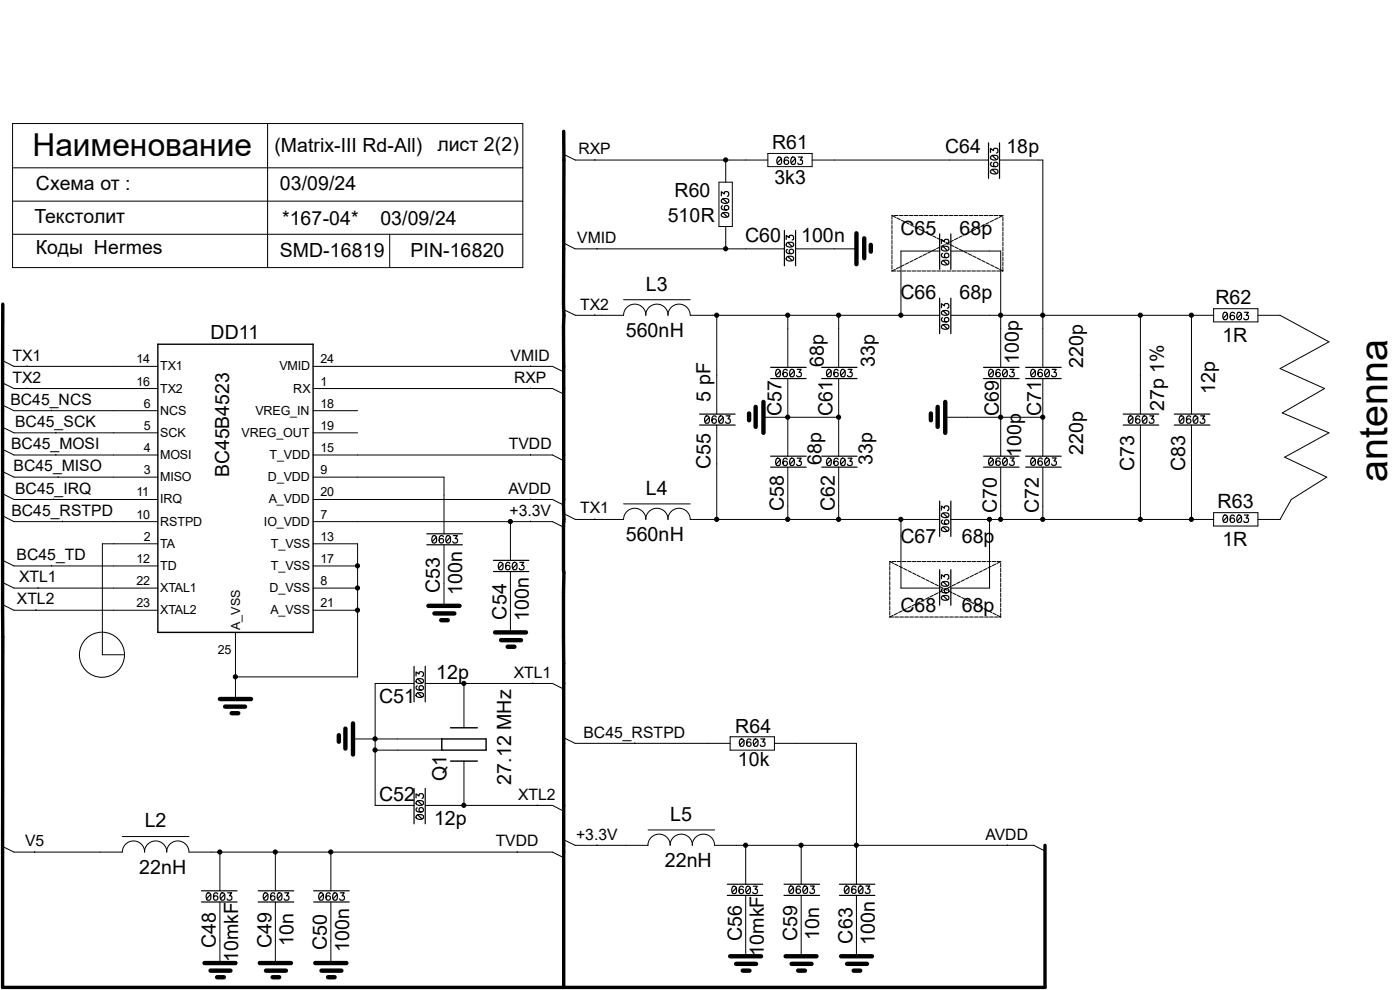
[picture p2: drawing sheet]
<svg xmlns="http://www.w3.org/2000/svg" width="297mm" height="210mm" viewBox="0 0 297 210" stroke-linecap="round" stroke-linejoin="round" font-family="sans-serif">
<g fill="none" stroke="#000" stroke-width=".21">
<path d="M2.7 26.2h108.2v30.6h-108.2zM2.7 35.6h108.2M56.8 26.2v30.6M119.6 32.8l2.4 1.2h40.9M126.2 33.8v.2M152.5 38.7h2.9v9.3h-2.9zM154 34v4.7M162.9 32.6h9.4v2.7h-9.4zM172.3 34h37.4M212 34h9.2v43.9M2.7 49.7h108.2M2.7 42.7h108.2"/>
<path d="M82.7 49.7v7.1M119.6 51.6l2.4 1.2h44.4M126.7 52.7v.1M154 48v4.8M168.8 52.8h12.9M199.3 53.3h-8.2v13.6M201.7 53.3h10.6v24.6M.6 76.5l2.4 1.2h30.5M5.7 77.6v.1M66.4 77.7h50.8l2.4 1.2M112.6 77.6v.1M119.6 65.7l2.4 1.2h10.3a2.37 2.37 0 0 1 2.4-2.4 2.37 2.37 0 0 1 2.3 2.4"/>
<path d="M126.2 66.8v.1M132.3 63.6h14.1M137 66.9a2.37 2.37 0 0 1 2.4-2.4 2.37 2.37 0 0 1 2.3 2.4M141.7 66.9a2.37 2.37 0 0 1 2.4-2.4 2.37 2.37 0 0 1 2.3 2.4h52.9M152.1 66.9v20.9M167.1 66.9v11M177.9 66.9v11M201.7 66.9h55.8M241.9 66.9v20.9M252.8 66.9v20.9M257.5 65.5h9.4v2.8h-9.4zM266.9 66.9h4.7l10.3 5.6-10.3 5.7 9.4 4.2-9 5.2 9.9 4.2-9.4 5.2 9 4.2-7.6 4.8-2.3 4.2h-4.7"/>
<path d="M.6 90.6l2.4 1.2h30.5M.6 95.3l2.4 1.2h30.5M.6 85.9l2.4 1.2h30.5M.6 81.2l2.4 1.2h30.5M5.7 82.3v.1M10.9 87v.1M11.9 91.7v.1M11.9 96.4v.1M66.4 96.5h50.8l2.4 1.2M66.4 82.4h50.8l2.4 1.2M66.4 91.8h9.5M66.4 87.1h9.5"/>
<path d="M112.6 82.3v.1M112.6 96.4v.1M152.1 90.2v20M162 88.5h15.9M167.1 80.3v16.5M167.1 99.1v11.1M177.9 80.3v16.5M177.9 99.1v11.1M200.5 88.5h20.7M212.3 80.3v16.5M212.3 99.1v11.1M221.2 80.3v16.5"/>
<path d="M221.2 99.1v11.1M241.9 90.2v20M252.8 90.2v20M.6 109.4l2.4 1.3h30.5M.6 100l2.4 1.2h30.5M.6 104.7l2.4 1.3h30.5M.6 118.9l2.4 1.2h30.5M10.9 119.9v.2M11.4 105.8v.2M12.3 101.1v.1M13.3 110.5v.2M33.5 115.4h-11.8v23.5h4.7"/>
<path d="M66.4 115.4h9.5v28.2h-25.9M66.4 106h50.8l2.4 1.1M66.4 110.7h50.8l2.4 1.1M66.4 101.2h27.8v12M94.2 115.6v12.9M108.3 110.7v8.2M112.6 105.8v.2M112.6 110.5v.2M119.6 109l2.4 1.2h10.3a2.37 2.37 0 0 1 2.4-2.4 2.37 2.37 0 0 1 2.3 2.4M126.2 110.1v.1M132.3 106.9h14.1M137 110.2a2.37 2.37 0 0 1 2.4-2.4 2.37 2.37 0 0 1 2.3 2.4"/>
<path d="M141.7 110.2a2.37 2.37 0 0 1 2.4-2.4 2.37 2.37 0 0 1 2.3 2.4h52.9M191.1 110.2v14.6h8.2M201.7 110.2h55.8M209.9 110.2v14.6h-8.2M257.5 108.8h9.4v2.8h-9.4zM.6 128.3l2.4 1.2h30.5M.6 123.6l2.4 1.2h30.5M7.6 129.3v.2M8.1 124.6v.2M50 134.2v14.1M66.4 129.5h9.5M66.4 124.8h9.5"/>
<path d="M66.4 120.1h9.5M108.3 121.2v13M74.9 156.8h18.8M79.6 159.1h14.1M87.8 145h-8.2v25.9h8.2M90.2 145h27l2.4 1.2M98.4 145v9.4M113 144.9v.1M119.6 156.5l2.4 1.2h32.9M134.7 157.6v.1M154.9 156.3h9.4v2.8h-9.4zM164.3 157.7h17.4v29.9"/>
<path d="M.6 179.6l2.4 1.2h23a2.37 2.37 0 0 1 2.3-2.4 2.37 2.37 0 0 1 2.4 2.4M26 177.5h14.1M90.2 170.9h27l2.4 1.2M98.4 161.5v9.4M114 170.8v.1M119.6 178.1l2.4 1.2h15.5a2.37 2.37 0 0 1 2.3-2.3 2.37 2.37 0 0 1 2.4 2.3M126.7 179.2v.1M137.5 176.1h14.1M142.2 179.3a2.37 2.37 0 0 1 2.3-2.3 2.37 2.37 0 0 1 2.4 2.3M146.9 179.3a2.37 2.37 0 0 1 2.3-2.3 2.37 2.37 0 0 1 2.4 2.3h67.7l2.4 1.3M158.2 179.3v8.3M170 179.3v8.3"/>
<path d="M213.7 179.2v.1M7.4 180.6v.2M30.6 180.8a2.37 2.37 0 0 1 2.4-2.4 2.37 2.37 0 0 1 2.4 2.4M35.3 180.8a2.37 2.37 0 0 1 2.4-2.4 2.37 2.37 0 0 1 2.4 2.4h77.1l2.4 1.1M46.7 180.8v8.2M46.7 191.3v13M58.4 180.8v8.2M58.4 191.3v13M70.2 180.8v8.2M70.2 191.3v13M109.7 180.6v.2M158.2 189.9v13"/>
<path d="M170 189.9v13M181.7 189.9v13"/>
<circle cx="21.6" cy="138.9" r="4.8"/>
</g>
<path d="M119.6 27.9v181.6M.6 64.5v145h221.1v-30.2" fill="none" stroke="#000" stroke-width=".72"/>
<g fill="#000" stroke="#000" stroke-width=".21">
<circle cx="153.9" cy="33.9" r=".44"/>
<circle cx="153.9" cy="52.8" r=".44"/>
<circle cx="152" cy="66.9" r=".44"/>
<circle cx="167.1" cy="66.9" r=".44"/>
<circle cx="177.9" cy="66.9" r=".44"/>
<circle cx="191.1" cy="66.9" r=".44"/>
<circle cx="212.3" cy="66.9" r=".44"/>
<circle cx="221.2" cy="66.9" r=".44"/>
<circle cx="241.9" cy="66.9" r=".44"/>
<circle cx="252.8" cy="66.9" r=".44"/>
<circle cx="167.1" cy="88.5" r=".44"/>
<circle cx="177.9" cy="88.5" r=".44"/>
<circle cx="212.3" cy="88.5" r=".44"/>
<circle cx="221.2" cy="88.5" r=".44"/>
<circle cx="108.3" cy="110.6" r=".44"/>
<circle cx="152" cy="110.2" r=".44"/>
<circle cx="167.1" cy="110.2" r=".44"/>
<circle cx="177.9" cy="110.2" r=".44"/>
<circle cx="191.1" cy="110.2" r=".44"/>
<circle cx="209.9" cy="110.2" r=".44"/>
<circle cx="212.3" cy="110.2" r=".44"/>
<circle cx="221.2" cy="110.2" r=".44"/>
<circle cx="241.9" cy="110.2" r=".44"/>
<circle cx="252.8" cy="110.2" r=".44"/>
<circle cx="75.8" cy="120" r=".44"/>
<circle cx="75.8" cy="129.4" r=".44"/>
<circle cx="75.8" cy="124.7" r=".44"/>
<circle cx="49.9" cy="143.6" r=".44"/>
<circle cx="79.6" cy="156.7" r=".44"/>
<circle cx="79.6" cy="159.1" r=".44"/>
<circle cx="98.4" cy="145" r=".44"/>
<circle cx="98.4" cy="170.8" r=".44"/>
<circle cx="158.2" cy="179.3" r=".44"/>
<circle cx="169.9" cy="179.3" r=".44"/>
<circle cx="181.7" cy="179.3" r=".44"/>
<circle cx="46.6" cy="180.7" r=".44"/>
<circle cx="58.4" cy="180.7" r=".44"/>
<circle cx="70.2" cy="180.7" r=".44"/>
</g>
<path d="M189.2 45.7v11.8M189.2 57.5h23.6M189.2 57.5l23.6-11.8M212.8 57.5v-11.8M212.8 45.7h-23.6M212.8 57.5l-23.6-11.8M188.8 119.1v11.8M212.3 119.1h-23.5M188.8 130.9h23.5M188.8 130.9l23.5-11.8M212.3 130.9v-11.8M212.3 130.9l-23.5-11.8" fill="none" stroke="#000" stroke-width=".21" stroke-dasharray=".8 .3"/>
<g fill="none" stroke="#000" stroke-width=".93">
<path d="M181.7 49.5v6.5M183.3 50.5v4.3M184.7 51.9v1.5M158.9 87.7v1.5M160.3 86.3v4.3M162 85.3v6.5M197.5 87.7v1.5M198.9 86.3v4.3M200.5 85.3v6.5M90.9 128.5h6.6M92.2 130.1h4.2M93.6 131.6h1.4"/>
<path d="M105 134.2h6.6M106.3 135.8h4.2M107.7 137.2h1.4M46.7 148.3h6.6M47.8 149.9h4.2M49.1 151.3h1.4M71.9 156v1.4M73.3 154.6v4.2M74.9 153.5v6.6M43.4 204.3h6.6M44.7 205.9h4.2M46.1 207.3h1.4"/>
<path d="M55.1 204.3h6.6M56.4 205.9h4.3M57.8 207.3h1.4M66.9 204.3h6.6M68.2 205.9h4.2M69.6 207.3h1.4M154.9 202.9h6.6M156.2 204.5h4.2M157.6 205.9h1.4M166.7 202.9h6.5M167.9 204.5h4.3M169.3 205.9h1.5"/>
<path d="M178.4 202.9h6.6M179.7 204.5h4.2M181.1 205.9h1.4"/>
</g>
<g fill="none" stroke="#000" stroke-width=".25">
<path d="M165 33.4l.4-.1a.93 .93 0 0 1 0 1.6h-.2a1.01 1.01 0 0 1-.2-1.5zM165.8 33.7l-.9 .9M167.3 33.6a.44 .44 0 0 0-.7-.2l-.2 .3v1a.47 .47 0 0 0 .8 .1 .47 .47 0 0 0-.1-.8 .47 .47 0 0 0-.7 .4M168 33.4l.4-.1a.93 .93 0 0 1 0 1.6h-.2a1.01 1.01 0 0 1-.2-1.5zM168.7 33.7l-.8 .9M169.4 33.3h.8l-.4 .7a.52 .52 0 0 1 .5 .4 .52 .52 0 0 1-.5 .6 .52 .52 0 0 1-.6-.4M209.7 30.3v7.5M210.1 32.3v-.8l.7 .5a.52 .52 0 0 1 .5-.5 .52 .52 0 0 1 .5 .4 .52 .52 0 0 1-.4 .6M210.2 36.1l.6-.2a.63 .63 0 0 1 .9 .6 .92 .92 0 0 1-1.6 0zM210.2 33.1l.6-.2a.63 .63 0 0 1 .9 .6 .92 .92 0 0 1-1.6 0zM210.4 34.5a.44 .44 0 0 0-.2 .6l.3 .2h1a.47 .47 0 0 0 .1-.7 .47 .47 0 0 0-.7 .1 .47 .47 0 0 0 .3 .6M210.5 35.9l.9 .9"/>
<path d="M210.5 33l.9 .9M212 30.3v7.5M153 41.5v-.8l.7 .4a.52 .52 0 0 1 .4-.5 .52 .52 0 0 1 .6 .5 .52 .52 0 0 1-.4 .6M153.1 45.3l.6-.2a.63 .63 0 0 1 .9 .6 .92 .92 0 0 1-1.6 0zM153.1 42.3l.6-.2a.63 .63 0 0 1 .9 .6 .92 .92 0 0 1-1.6 0zM153.3 43.6a.44 .44 0 0 0-.2 .7l.3 .2h1a.47 .47 0 0 0 .1-.8 .47 .47 0 0 0-.7 .1 .47 .47 0 0 0 .3 .7M153.4 45.1l.9 .9M153.4 42.2l.9 .9M166.4 48.9v7.5M166.8 50.8v-.8l.6 .4a.52 .52 0 0 1 .5-.5 .52 .52 0 0 1 .6 .4 .52 .52 0 0 1-.4 .6M166.9 54.6l.6-.2a.63 .63 0 0 1 .9 .5 .92 .92 0 0 1-1.6 0zM166.9 51.6l.6-.2a.63 .63 0 0 1 .9 .6 .92 .92 0 0 1-1.6 0z"/>
<path d="M167 52.9a.44 .44 0 0 0-.1 .7l.2 .2h1a.47 .47 0 0 0 .2-.8 .47 .47 0 0 0-.8 .1 .47 .47 0 0 0 .4 .7M167.1 54.4l1 .9M167.1 51.4l1 .9M168.8 48.9v7.5M199.3 49.6v7.5M199.7 51.6v-.8l.7 .5a.52 .52 0 0 1 .4-.5 .52 .52 0 0 1 .6 .4 .52 .52 0 0 1-.4 .6M199.8 55.4l.6-.2a.63 .63 0 0 1 .9 .6 .92 .92 0 0 1-1.6 0zM199.8 52.5l.6-.3a.63 .63 0 0 1 .9 .6 .92 .92 0 0 1-1.6 0zM200 53.8a.44 .44 0 0 0-.2 .6l.3 .2h1a.47 .47 0 0 0 .1-.7 .47 .47 0 0 0-.7 .1 .47 .47 0 0 0 .3 .7M200.1 55.2l.9 .9M200.1 52.3l.9 .9M201.7 49.6v7.5"/>
<path d="M163.5 77.9h7.5M164.8 78.4h.3a.93 .93 0 0 1 0 1.5h-.1a1.01 1.01 0 0 1-.2-1.5zM165.5 78.7l-.9 .9M167 78.6a.44 .44 0 0 0-.7-.2l-.1 .3v1a.47 .47 0 0 0 .7 .1 .47 .47 0 0 0-.1-.7 .47 .47 0 0 0-.7 .3M167.7 78.4h.4a.93 .93 0 0 1 0 1.5h-.2a1.01 1.01 0 0 1-.2-1.5zM168.5 78.7l-.9 .9M169.1 78.4h.9l-.5 .6a.52 .52 0 0 1 .5 .5 .52 .52 0 0 1-.4 .5 .52 .52 0 0 1-.6-.4M174.3 77.9h7.5M175.6 78.4h.3a.93 .93 0 0 1 0 1.5h-.1a1.01 1.01 0 0 1-.2-1.5zM176.3 78.7l-.9 .9M177.8 78.6a.44 .44 0 0 0-.7-.2l-.1 .3v1a.47 .47 0 0 0 .7 .1 .47 .47 0 0 0-.1-.7 .47 .47 0 0 0-.7 .3M178.5 78.4h.4a.93 .93 0 0 1 0 1.5h-.2a1.01 1.01 0 0 1-.2-1.5z"/>
<path d="M179.3 78.7l-.9 .9M179.9 78.4h.9l-.5 .6a.52 .52 0 0 1 .5 .5 .52 .52 0 0 1-.4 .5 .52 .52 0 0 1-.6-.4M199.3 63.2v7.6M199.7 65.3v-.9l.7 .5a.52 .52 0 0 1 .4-.5 .52 .52 0 0 1 .6 .4 .52 .52 0 0 1-.4 .6M199.8 69l.6-.2a.63 .63 0 0 1 .9 .6 .92 .92 0 0 1-1.6 0zM199.8 66.1l.6-.2a.63 .63 0 0 1 .9 .6 .92 .92 0 0 1-1.6 0zM200 67.4a.44 .44 0 0 0-.2 .7l.3 .1h1a.47 .47 0 0 0 .1-.7 .47 .47 0 0 0-.7 .1 .47 .47 0 0 0 .3 .7M200.1 68.9l.9 .9M200.1 65.9l.9 .9M201.7 63.2v7.6M208.7 77.9h7.5M209.9 78.4h.4a.93 .93 0 0 1 0 1.5h-.2a1.01 1.01 0 0 1-.2-1.5z"/>
<path d="M210.7 78.7l-.9 .9M212.2 78.6a.44 .44 0 0 0-.7-.2l-.2 .3v1a.47 .47 0 0 0 .8 .1 .47 .47 0 0 0-.1-.7 .47 .47 0 0 0-.7 .3M212.9 78.4h.4a.93 .93 0 0 1 0 1.5h-.2a1.01 1.01 0 0 1-.2-1.5zM213.7 78.7l-.9 .9M214.3 78.4h.8l-.4 .6a.52 .52 0 0 1 .5 .5 .52 .52 0 0 1-.5 .5 .52 .52 0 0 1-.5-.4M217.6 77.9h7.5M218.9 78.4h.3a.93 .93 0 0 1 0 1.5h-.1a1.01 1.01 0 0 1-.2-1.5zM219.6 78.7l-.9 .9M221.1 78.6a.44 .44 0 0 0-.7-.2l-.1 .3v1a.47 .47 0 0 0 .7 .1 .47 .47 0 0 0-.1-.7 .47 .47 0 0 0-.7 .3M221.8 78.4h.4a.93 .93 0 0 1 0 1.5h-.2a1.01 1.01 0 0 1-.2-1.5zM222.6 78.7l-.9 .9M223.2 78.4h.9l-.5 .6a.52 .52 0 0 1 .5 .5 .52 .52 0 0 1-.4 .5 .52 .52 0 0 1-.6-.4"/>
<path d="M259.6 66.3h.4a.93 .93 0 0 1 0 1.5h-.2a1.01 1.01 0 0 1-.2-1.5zM260.4 66.6l-.9 .9M261.9 66.5a.44 .44 0 0 0-.7-.2l-.2 .3v1a.47 .47 0 0 0 .8 .1 .47 .47 0 0 0-.1-.7 .47 .47 0 0 0-.7 .3M262.6 66.3h.4a.93 .93 0 0 1 0 1.5h-.2a1.01 1.01 0 0 1-.2-1.5zM263.4 66.6l-.9 .9M264 66.3h.8l-.4 .6a.52 .52 0 0 1 .5 .5 .52 .52 0 0 1-.5 .5 .52 .52 0 0 1-.5-.4M148.4 90.2h7.6M148.4 87.8h7.6M149.7 88.3l.4-.1a.93 .93 0 0 1 0 1.6h-.2a1.01 1.01 0 0 1-.2-1.5zM150.5 88.6l-.9 .9M151.9 88.5a.44 .44 0 0 0-.6-.2l-.2 .3v1a.47 .47 0 0 0 .7 .1 .47 .47 0 0 0-.1-.8 .47 .47 0 0 0-.7 .4M152.7 88.3l.3-.1a.93 .93 0 0 1 0 1.6h-.1a1.01 1.01 0 0 1-.2-1.5z"/>
<path d="M153.4 88.6l-.9 .9M154.1 88.2h.8l-.5 .7a.52 .52 0 0 1 .5 .4 .52 .52 0 0 1-.4 .6 .52 .52 0 0 1-.6-.4M163.5 80.3h7.5M163.5 99.1h7.5M163.5 96.8h7.5M164.8 97.3l.3-.1a.93 .93 0 0 1 0 1.6h-.1a1.01 1.01 0 0 1-.2-1.5zM165.5 97.5l-.9 1M167 97.5a.44 .44 0 0 0-.7-.2l-.1 .2v1.1a.47 .47 0 0 0 .7 .1 .47 .47 0 0 0-.1-.8 .47 .47 0 0 0-.7 .4M167.7 97.3l.4-.1a.93 .93 0 0 1 0 1.6h-.2a1.01 1.01 0 0 1-.2-1.5zM168.5 97.5l-.9 1M169.1 97.2h.9l-.5 .6a.52 .52 0 0 1 .5 .5 .52 .52 0 0 1-.4 .6 .52 .52 0 0 1-.6-.4M174.3 80.3h7.5"/>
<path d="M174.3 99.1h7.5M174.3 96.8h7.5M175.6 97.3l.3-.1a.93 .93 0 0 1 0 1.6h-.1a1.01 1.01 0 0 1-.2-1.5zM176.3 97.5l-.9 1M177.8 97.5a.44 .44 0 0 0-.7-.2l-.1 .2v1.1a.47 .47 0 0 0 .7 .1 .47 .47 0 0 0-.1-.8 .47 .47 0 0 0-.7 .4M178.5 97.3l.4-.1a.93 .93 0 0 1 0 1.6h-.2a1.01 1.01 0 0 1-.2-1.5zM179.3 97.5l-.9 1M179.9 97.2h.9l-.5 .6a.52 .52 0 0 1 .5 .5 .52 .52 0 0 1-.4 .6 .52 .52 0 0 1-.6-.4M208.7 80.3h7.5M208.7 99.1h7.5M208.7 96.8h7.5M209.9 97.2h.4a.93 .93 0 0 1 0 1.5h-.2a1.01 1.01 0 0 1-.2-1.5z"/>
<path d="M210.7 97.5l-.9 .9M212.2 97.4a.44 .44 0 0 0-.7-.2l-.2 .3v1a.47 .47 0 0 0 .8 .1 .47 .47 0 0 0-.1-.7 .47 .47 0 0 0-.7 .3M212.9 97.2h.4a.93 .93 0 0 1 0 1.5h-.2a1.01 1.01 0 0 1-.2-1.5zM213.7 97.5l-.9 .9M214.3 97.2h.8l-.4 .6a.52 .52 0 0 1 .5 .5 .52 .52 0 0 1-.5 .5 .52 .52 0 0 1-.5-.4M217.6 80.3h7.5M217.6 99.1h7.5M217.6 96.8h7.5M218.9 97.2h.3a.93 .93 0 0 1 0 1.5h-.1a1.01 1.01 0 0 1-.2-1.5zM219.6 97.5l-.9 .9M221.1 97.4a.44 .44 0 0 0-.7-.2l-.1 .3v1a.47 .47 0 0 0 .7 .1 .47 .47 0 0 0-.1-.7 .47 .47 0 0 0-.7 .3M221.8 97.2h.4a.93 .93 0 0 1 0 1.5h-.2a1.01 1.01 0 0 1-.2-1.5z"/>
<path d="M222.6 97.5l-.9 .9M223.2 97.2h.9l-.5 .6a.52 .52 0 0 1 .5 .5 .52 .52 0 0 1-.4 .5 .52 .52 0 0 1-.6-.4M238.3 90.2h7.5M238.3 87.8h7.5M239.6 88.3l.3-.1a.93 .93 0 0 1 0 1.6h-.1a1.01 1.01 0 0 1-.2-1.5zM240.3 88.6l-.9 .9M241.8 88.5a.44 .44 0 0 0-.7-.2l-.1 .3v1a.47 .47 0 0 0 .7 .1 .47 .47 0 0 0-.1-.8 .47 .47 0 0 0-.7 .4M242.5 88.3l.4-.1a.93 .93 0 0 1 0 1.6h-.2a1.01 1.01 0 0 1-.2-1.5zM243.3 88.6l-.9 .9M243.9 88.2h.9l-.5 .7a.52 .52 0 0 1 .5 .4 .52 .52 0 0 1-.4 .6 .52 .52 0 0 1-.6-.4M249.1 90.2h7.6M249.1 87.8h7.6"/>
<path d="M250.4 88.3l.3-.1a.93 .93 0 0 1 0 1.6h-.1a1.01 1.01 0 0 1-.2-1.5zM251.1 88.6l-.9 .9M252.6 88.5a.44 .44 0 0 0-.7-.2l-.1 .3v1a.47 .47 0 0 0 .7 .1 .47 .47 0 0 0-.1-.8 .47 .47 0 0 0-.7 .4M253.3 88.3l.4-.1a.93 .93 0 0 1 0 1.6h-.2a1.01 1.01 0 0 1-.2-1.5zM254.1 88.6l-.9 .9M254.7 88.2h.9l-.5 .7a.52 .52 0 0 1 .5 .4 .52 .52 0 0 1-.4 .6 .52 .52 0 0 1-.6-.4M90.6 113.2h7.5M90.6 115.6h7.5M91.8 113.7l.4-.1a.93 .93 0 0 1 0 1.6h-.2a1.01 1.01 0 0 1-.2-1.5zM92.6 114l-.9 .9M94.1 113.9a.44 .44 0 0 0-.7-.2l-.2 .3v1a.47 .47 0 0 0 .8 .1 .47 .47 0 0 0-.1-.8 .47 .47 0 0 0-.7 .4M94.8 113.7l.4-.1a.93 .93 0 0 1 0 1.6h-.2a1.01 1.01 0 0 1-.2-1.5z"/>
<path d="M95.5 114l-.8 .9M96.2 113.6h.8l-.4 .7a.52 .52 0 0 1 .5 .4 .52 .52 0 0 1-.5 .6 .52 .52 0 0 1-.5-.4M104.7 118.9h7.5M105.9 119.4l.4-.1a.93 .93 0 0 1 0 1.6h-.2a1.01 1.01 0 0 1-.2-1.5zM106.7 119.6l-.9 1M108.2 119.5a.44 .44 0 0 0-.7-.1l-.2 .2v1.1a.47 .47 0 0 0 .8 .1 .47 .47 0 0 0-.1-.8 .47 .47 0 0 0-.7 .4M108.9 119.4l.4-.1a.93 .93 0 0 1 0 1.6h-.2a1.01 1.01 0 0 1-.2-1.5zM109.6 119.6l-.8 1M110.3 119.3h.8l-.4 .6a.52 .52 0 0 1 .5 .5 .52 .52 0 0 1-.5 .6 .52 .52 0 0 1-.5-.4M199.3 106.3v7.5M199.7 108.2v-.8l.7 .4a.52 .52 0 0 1 .4-.5 .52 .52 0 0 1 .6 .5 .52 .52 0 0 1-.4 .5M199.8 112l.6-.2a.63 .63 0 0 1 .9 .6 .92 .92 0 0 1-1.6 0z"/>
<path d="M199.8 109l.6-.2a.63 .63 0 0 1 .9 .6 .92 .92 0 0 1-1.6 0zM200 110.3a.44 .44 0 0 0-.2 .7l.3 .2h1a.47 .47 0 0 0 .1-.8 .47 .47 0 0 0-.7 .1 .47 .47 0 0 0 .3 .7M200.1 111.8l.9 .9M200.1 108.8l.9 .9M201.7 106.3v7.5M259.6 109.3h.4a.93 .93 0 0 1 0 1.5h-.2a1.01 1.01 0 0 1-.2-1.5zM260.4 109.6l-.9 .9M261.9 109.5a.44 .44 0 0 0-.7-.2l-.2 .3v1a.47 .47 0 0 0 .8 .1 .47 .47 0 0 0-.1-.7 .47 .47 0 0 0-.7 .3M262.6 109.3h.4a.93 .93 0 0 1 0 1.5h-.2a1.01 1.01 0 0 1-.2-1.5zM263.4 109.6l-.9 .9M264 109.3h.8l-.4 .6a.52 .52 0 0 1 .5 .5 .52 .52 0 0 1-.5 .5 .52 .52 0 0 1-.5-.4M104.7 121.2h7.5"/>
<path d="M199.3 120.9v7.5M199.7 122.8v-.9l.7 .5a.52 .52 0 0 1 .4-.5 .52 .52 0 0 1 .6 .4 .52 .52 0 0 1-.4 .6M199.8 126.5l.6-.2a.63 .63 0 0 1 .9 .6 .92 .92 0 0 1-1.6 0zM199.8 123.6l.6-.2a.63 .63 0 0 1 .9 .6 .92 .92 0 0 1-1.6 0zM200 124.9a.44 .44 0 0 0-.2 .7l.3 .1h1a.47 .47 0 0 0 .1-.7 .47 .47 0 0 0-.7 .1 .47 .47 0 0 0 .3 .7M200.1 126.4l.9 .9M200.1 123.4l.9 .9M201.7 120.9v7.5M87.8 141.4v7.5M88.3 143.4v-.9l.6 .5a.52 .52 0 0 1 .5-.5 .52 .52 0 0 1 .5 .4 .52 .52 0 0 1-.4 .6M88.3 147.2l.6-.3a.63 .63 0 0 1 .9 .6 .92 .92 0 0 1-1.5 0zM88.3 144.2l.6-.2a.63 .63 0 0 1 .9 .6 .92 .92 0 0 1-1.5 0z"/>
<path d="M88.5 145.5a.44 .44 0 0 0-.2 .7l.3 .1h1a.47 .47 0 0 0 .1-.7 .47 .47 0 0 0-.7 .1 .47 .47 0 0 0 .3 .7M88.6 147l.9 .9M88.6 144l.9 .9M90.2 141.4v7.5M157.1 156.8h.3a.93 .93 0 0 1 0 1.5h-.1a1.01 1.01 0 0 1-.2-1.5zM157.8 157.1l-.9 .9M159.3 157a.44 .44 0 0 0-.7-.2l-.1 .3v1a.47 .47 0 0 0 .7 .1 .47 .47 0 0 0-.1-.7 .47 .47 0 0 0-.7 .3M160 156.8h.4a.93 .93 0 0 1 0 1.5h-.2a1.01 1.01 0 0 1-.2-1.5zM160.8 157.1l-.9 .9M161.4 156.8h.9l-.5 .6a.52 .52 0 0 1 .5 .5 .52 .52 0 0 1-.4 .5 .52 .52 0 0 1-.6-.4M87.8 167.3v7.5M88.3 169.2v-.8l.6 .5a.52 .52 0 0 1 .5-.5 .52 .52 0 0 1 .5 .4 .52 .52 0 0 1-.4 .6"/>
<path d="M88.3 173l.6-.2a.63 .63 0 0 1 .9 .6 .92 .92 0 0 1-1.5 0zM88.3 170.1l.6-.3a.63 .63 0 0 1 .9 .6 .92 .92 0 0 1-1.5 0zM88.5 171.4a.44 .44 0 0 0-.2 .6l.3 .2h1a.47 .47 0 0 0 .1-.7 .47 .47 0 0 0-.7 .1 .47 .47 0 0 0 .3 .7M88.6 172.8l.9 .9M88.6 169.9l.9 .9M90.2 167.3v7.5M42.8 189h7.5M42.8 191.3h7.5M43.9 189.5l.4-.1a.93 .93 0 0 1 0 1.6h-.1a1.01 1.01 0 0 1-.3-1.5zM44.7 189.7l-.9 1M46.2 189.7a.44 .44 0 0 0-.7-.2l-.2 .2v1.1a.47 .47 0 0 0 .8 .1 .47 .47 0 0 0-.1-.8 .47 .47 0 0 0-.7 .4M46.9 189.5l.4-.1a.93 .93 0 0 1 0 1.6h-.2a1.01 1.01 0 0 1-.2-1.5z"/>
<path d="M47.7 189.7l-.9 1M48.3 189.4h.8l-.4 .6a.52 .52 0 0 1 .5 .5 .52 .52 0 0 1-.4 .6 .52 .52 0 0 1-.6-.4M54.8 189h7.5M54.8 191.3h7.5M56 189.5l.4-.1a.93 .93 0 0 1 0 1.6h-.1a1.01 1.01 0 0 1-.3-1.5zM56.8 189.7l-.9 1M58.3 189.7a.44 .44 0 0 0-.7-.2l-.2 .2v1.1a.47 .47 0 0 0 .8 .1 .47 .47 0 0 0-.1-.8 .47 .47 0 0 0-.7 .4M59 189.5l.4-.1a.93 .93 0 0 1 0 1.6h-.2a1.01 1.01 0 0 1-.2-1.5zM59.8 189.7l-.9 1M60.4 189.4h.9l-.5 .6a.52 .52 0 0 1 .5 .5 .52 .52 0 0 1-.4 .6 .52 .52 0 0 1-.6-.4M66.5 189h7.6M66.5 191.3h7.6"/>
<path d="M67.8 189.5l.4-.1a.93 .93 0 0 1 0 1.6h-.2a1.01 1.01 0 0 1-.2-1.5zM68.6 189.7l-.9 1M70.1 189.7a.44 .44 0 0 0-.7-.2l-.2 .2v1.1a.47 .47 0 0 0 .8 .1 .47 .47 0 0 0-.1-.8 .47 .47 0 0 0-.7 .4M70.8 189.5l.4-.1a.93 .93 0 0 1 0 1.6h-.2a1.01 1.01 0 0 1-.2-1.5zM71.5 189.7l-.8 1M72.2 189.4h.8l-.4 .6a.52 .52 0 0 1 .5 .5 .52 .52 0 0 1-.5 .6 .52 .52 0 0 1-.5-.4M154.3 187.6h7.5M154.3 189.9h7.5M155.4 188.1l.4-.1a.93 .93 0 0 1 0 1.6h-.1a1.01 1.01 0 0 1-.3-1.5zM156.2 188.3l-.9 1M157.7 188.3a.44 .44 0 0 0-.7-.2l-.2 .2v1.1a.47 .47 0 0 0 .8 .1 .47 .47 0 0 0-.1-.8 .47 .47 0 0 0-.7 .4M158.4 188.1l.4-.1a.93 .93 0 0 1 0 1.6h-.2a1.01 1.01 0 0 1-.2-1.5z"/>
<path d="M159.2 188.3l-.9 1M159.8 188h.9l-.5 .6a.52 .52 0 0 1 .5 .5 .52 .52 0 0 1-.4 .6 .52 .52 0 0 1-.6-.4M166.3 187.6h7.6M166.3 189.9h7.6M167.6 188h.3a.93 .93 0 0 1 0 1.5h-.1a1.01 1.01 0 0 1-.2-1.5zM168.3 188.3l-.9 .9M169.8 188.2a.44 .44 0 0 0-.7-.2l-.1 .3v1a.47 .47 0 0 0 .7 .1 .47 .47 0 0 0-.1-.7 .47 .47 0 0 0-.7 .3M170.5 188h.4a.93 .93 0 0 1 0 1.5h-.2a1.01 1.01 0 0 1-.2-1.5zM171.3 188.3l-.9 .9M171.9 188h.9l-.5 .6a.52 .52 0 0 1 .5 .5 .52 .52 0 0 1-.4 .5 .52 .52 0 0 1-.6-.4M178.1 187.6h7.5M178.1 189.9h7.5"/>
<path d="M179.3 188h.4a.93 .93 0 0 1 0 1.5h-.2a1.01 1.01 0 0 1-.2-1.5zM180.1 188.3l-.9 .9M181.6 188.2a.44 .44 0 0 0-.7-.2l-.2 .3v1a.47 .47 0 0 0 .8 .1 .47 .47 0 0 0-.1-.7 .47 .47 0 0 0-.7 .3M182.3 188h.4a.93 .93 0 0 1 0 1.5h-.2a1.01 1.01 0 0 1-.2-1.5zM183 188.3l-.8 .9M183.7 188h.8l-.4 .6a.52 .52 0 0 1 .5 .5 .52 .52 0 0 1-.5 .5 .52 .52 0 0 1-.5-.4"/>
</g>
<path d="M33.5 73h32.9v61.2h-32.9zM93.7 156.8h9.4v2.3h-9.4zM95.6 154.4h5.7M95.6 161.5h5.7" fill="none" stroke="#000" stroke-width=".3"/>
<text font-size="8.4" x="294.4" y="102.2" transform="rotate(-90 294.4 102.2)">antenna</text>
<text font-size="6.7" x="6.9" y="33.2">Наименование</text>
<g font-size="4.2">
<text x="158.1" y="51.3">C60</text>
<text x="170" y="51.3">100n</text>
<text x="191" y="49.9">C65</text>
<text x="203.6" y="49.9">68p</text>
<text x="137" y="61.6">L3</text>
<text x="191" y="63.5">C66</text>
<text x="203.6" y="63.5">68p</text>
<text x="257.9" y="64.5">R62</text>
<text x="132.8" y="71.5">560nH</text>
<text x="174.8" y="77.9" transform="rotate(-90 174.8 77.9)">68p</text>
<text x="185.6" y="77.9" transform="rotate(-90 185.6 77.9)">33p</text>
<text x="216.2" y="77.2" transform="rotate(-90 216.2 77.2)">100p</text>
<text x="259.3" y="72.5">1R</text>
<text x="229.8" y="78.1" transform="rotate(-90 229.8 78.1)">220p</text>
<text x="257.8" y="83.6" transform="rotate(-90 257.8 83.6)">12p</text>
<text x="150.7" y="85.2" transform="rotate(-90 150.7 85.2)">5 pF</text>
<text x="165.8" y="88.2" transform="rotate(-90 165.8 88.2)">C57</text>
<text x="176.6" y="88.2" transform="rotate(-90 176.6 88.2)">C61</text>
<text x="211.9" y="88.2" transform="rotate(-90 211.9 88.2)">C69</text>
<text x="220.9" y="88.2" transform="rotate(-90 220.9 88.2)">C71</text>
<text x="247" y="87.2" transform="rotate(-90 247 87.2)">27p 1%</text>
<text x="150.7" y="99.4" transform="rotate(-90 150.7 99.4)">C55</text>
<text x="174.3" y="98.6" transform="rotate(-90 174.3 98.6)">68p</text>
<text x="185.1" y="98.6" transform="rotate(-90 185.1 98.6)">33p</text>
<text x="216.6" y="97" transform="rotate(-90 216.6 97)">100p</text>
<text x="229.8" y="96.5" transform="rotate(-90 229.8 96.5)">220p</text>
<text x="240.6" y="99.9" transform="rotate(-90 240.6 99.9)">C73</text>
<text x="251.5" y="99.9" transform="rotate(-90 251.5 99.9)">C83</text>
<text x="137" y="104.9">L4</text>
<text x="258.3" y="107.7">R63</text>
<text x="166.3" y="108.4" transform="rotate(-90 166.3 108.4)">C58</text>
<text x="177.1" y="108.4" transform="rotate(-90 177.1 108.4)">C62</text>
<text x="211.5" y="108.9" transform="rotate(-90 211.5 108.9)">C70</text>
<text x="220.4" y="108.9" transform="rotate(-90 220.4 108.9)">C72</text>
<text x="132.8" y="114.8">560nH</text>
<text x="191" y="115.3">C67</text>
<text x="204" y="115.3">68p</text>
<text x="259.3" y="115.7">1R</text>
<text x="93.3" y="125.8" transform="rotate(-90 93.3 125.8)">C53</text>
<text x="98" y="126.2" transform="rotate(-90 98 126.2)">100n</text>
<text x="107.4" y="131.4" transform="rotate(-90 107.4 131.4)">C54</text>
<text x="112.2" y="131.8" transform="rotate(-90 112.2 131.8)">100n</text>
<text x="191" y="129.9">C68</text>
<text x="204" y="129.9">68p</text>
<text x="92.5" y="144">12p</text>
<text x="80.4" y="149.1">C51</text>
<text x="94.7" y="165.7" transform="rotate(-90 94.7 165.7)">Q1</text>
<text x="108.4" y="166.5" transform="rotate(-90 108.4 166.5)">27.12 MHz</text>
<text x="80.4" y="169.8">C52</text>
<text x="30.7" y="175.5">L2</text>
<text x="92.1" y="175">12p</text>
<text x="142.2" y="174.1">L5</text>
<text x="29.5" y="185.4">22nH</text>
<text x="141.1" y="184">22nH</text>
<text x="45.8" y="201.1" transform="rotate(-90 45.8 201.1)">C48</text>
<text x="57.6" y="201.1" transform="rotate(-90 57.6 201.1)">C49</text>
<text x="62.3" y="200.7" transform="rotate(-90 62.3 200.7)">10n</text>
<text x="69.3" y="201.5" transform="rotate(-90 69.3 201.5)">C50</text>
<text x="74" y="201.9" transform="rotate(-90 74 201.9)">100n</text>
<text x="157.4" y="199.7" transform="rotate(-90 157.4 199.7)">C56</text>
<text x="162.1" y="202.7" transform="rotate(-90 162.1 202.7)">10mkF</text>
<text x="169.1" y="199.7" transform="rotate(-90 169.1 199.7)">C59</text>
<text x="173.8" y="199.3" transform="rotate(-90 173.8 199.3)">10n</text>
<text x="180.8" y="200.2" transform="rotate(-90 180.8 200.2)">C63</text>
<text x="185.6" y="200.5" transform="rotate(-90 185.6 200.5)">100n</text>
<text x="50.5" y="204.1" transform="rotate(-90 50.5 204.1)">10mkF</text>
</g>
<g font-size="4.1">
<text x="58.2" y="32.3">(Matrix-III Rd-All)</text>
<text x="92.8" y="32">лист 2(2)</text>
<text x="163.8" y="31.6">R61</text>
<text x="200.5" y="32.5">C64</text>
<text x="213.5" y="32.5">18p</text>
<text x="7.6" y="40.3">Схема от :</text>
<text x="59.4" y="40.3">03/09/24</text>
<text x="143.1" y="41.9">R60</text>
<text x="164.3" y="39.1">3k3</text>
<text x="7.3" y="47.3">Текстолит</text>
<text x="59.9" y="47.8">*167-04*</text>
<text x="80.7" y="47.8">03/09/24</text>
<text x="141.6" y="47">510R</text>
<text x="7.6" y="53.9">Коды Hermes</text>
<text x="59.4" y="54.6">SMD-16819</text>
<text x="87.1" y="54.6">PIN-16820</text>
<text x="44.7" y="72">DD11</text>
<text x="48.6" y="101.2" transform="rotate(-90 48.6 101.2)">BC45B4523</text>
<text x="156" y="155.5">R64</text>
<text x="156.5" y="162.6">10k</text>
</g>
<g font-size="3.3">
<text x="122.7" y="32.7">RXP</text>
<text x="122.5" y="51.5">VMID</text>
<text x="123.1" y="65.7">TX2</text>
<text x="2.7" y="76.5">TX1</text>
<text x="108.3" y="76.5">VMID</text>
<text x="2.7" y="81.2">TX2</text>
<text x="109.1" y="81.2">RXP</text>
<text x="2.2" y="85.9">BC45_NCS</text>
<text x="2.4" y="95.3">BC45_MOSI</text>
<text x="3.2" y="90.6">BC45_SCK</text>
<text x="107.9" y="95.3">TVDD</text>
<text x="2.9" y="100">BC45_MISO</text>
<text x="3.2" y="104.7">BC45_IRQ</text>
<text x="107.9" y="104.7">AVDD</text>
<text x="2.4" y="109.4">BC45_RSTPD</text>
<text x="108.1" y="109.4">+3.3V</text>
<text x="123.1" y="108.9">TX1</text>
<text x="3.5" y="118.8">BC45_TD</text>
<text x="4.1" y="123.5">XTL1</text>
<text x="3.6" y="128.2">XTL2</text>
<text x="109" y="143.8">XTL1</text>
<text x="123.8" y="156.5">BC45_RSTPD</text>
<text x="109.9" y="169.6">XTL2</text>
<text x="5.3" y="179.5">V5</text>
<text x="105.2" y="179.5">TVDD</text>
<text x="122.2" y="178.1">+3.3V</text>
<text x="209" y="178.1">AVDD</text>
</g>
<g font-size="2.7">
<text x="29" y="77.1">14</text>
<text x="68" y="77.1">24</text>
<text x="29" y="81.8">16</text>
<text x="34" y="78.6">TX1</text>
<text x="34" y="83.3">TX2</text>
<text x="59.3" y="78.6">VMID</text>
<text x="62.2" y="83.3">RX</text>
<text x="68" y="81.8">1</text>
<text x="30.5" y="86.5">6</text>
<text x="34" y="88">NCS</text>
<text x="54.2" y="88">VREG_IN</text>
<text x="68" y="86.5">18</text>
<text x="30.5" y="91.2">5</text>
<text x="30.5" y="95.9">4</text>
<text x="34" y="92.7">SCK</text>
<text x="51.3" y="92.7">VREG_OUT</text>
<text x="68" y="91.2">19</text>
<text x="68" y="95.9">15</text>
<text x="30.5" y="100.6">3</text>
<text x="34" y="97.4">MOSI</text>
<text x="57.2" y="97.4">T_VDD</text>
<text x="68" y="100.6">9</text>
<text x="29" y="105.3">11</text>
<text x="34" y="106.8">IRQ</text>
<text x="34" y="102.1">MISO</text>
<text x="56.9" y="102.1">D_VDD</text>
<text x="57" y="106.8">A_VDD</text>
<text x="68" y="105.3">20</text>
<text x="29" y="110">10</text>
<text x="34" y="111.5">RSTPD</text>
<text x="56" y="111.5">IO_VDD</text>
<text x="68" y="110">7</text>
<text x="29" y="119.4">12</text>
<text x="30.5" y="114.7">2</text>
<text x="34" y="116.2">TA</text>
<text x="57.5" y="116.2">T_VSS</text>
<text x="68" y="119.4">17</text>
<text x="68" y="114.7">13</text>
<text x="29" y="124.1">22</text>
<text x="34" y="120.9">TD</text>
<text x="34" y="125.6">XTAL1</text>
<text x="57.2" y="125.6">D_VSS</text>
<text x="57.5" y="120.9">T_VSS</text>
<text x="68" y="124.1">8</text>
<text x="29" y="128.8">23</text>
<text x="34" y="130.3">XTAL2</text>
<text x="57.4" y="130.3">A_VSS</text>
<text x="68" y="128.8">21</text>
<text x="50.9" y="133.7" transform="rotate(-90 50.9 133.7)">A_VSS</text>
<text x="46.2" y="138.7">25</text>
</g>
</svg>
